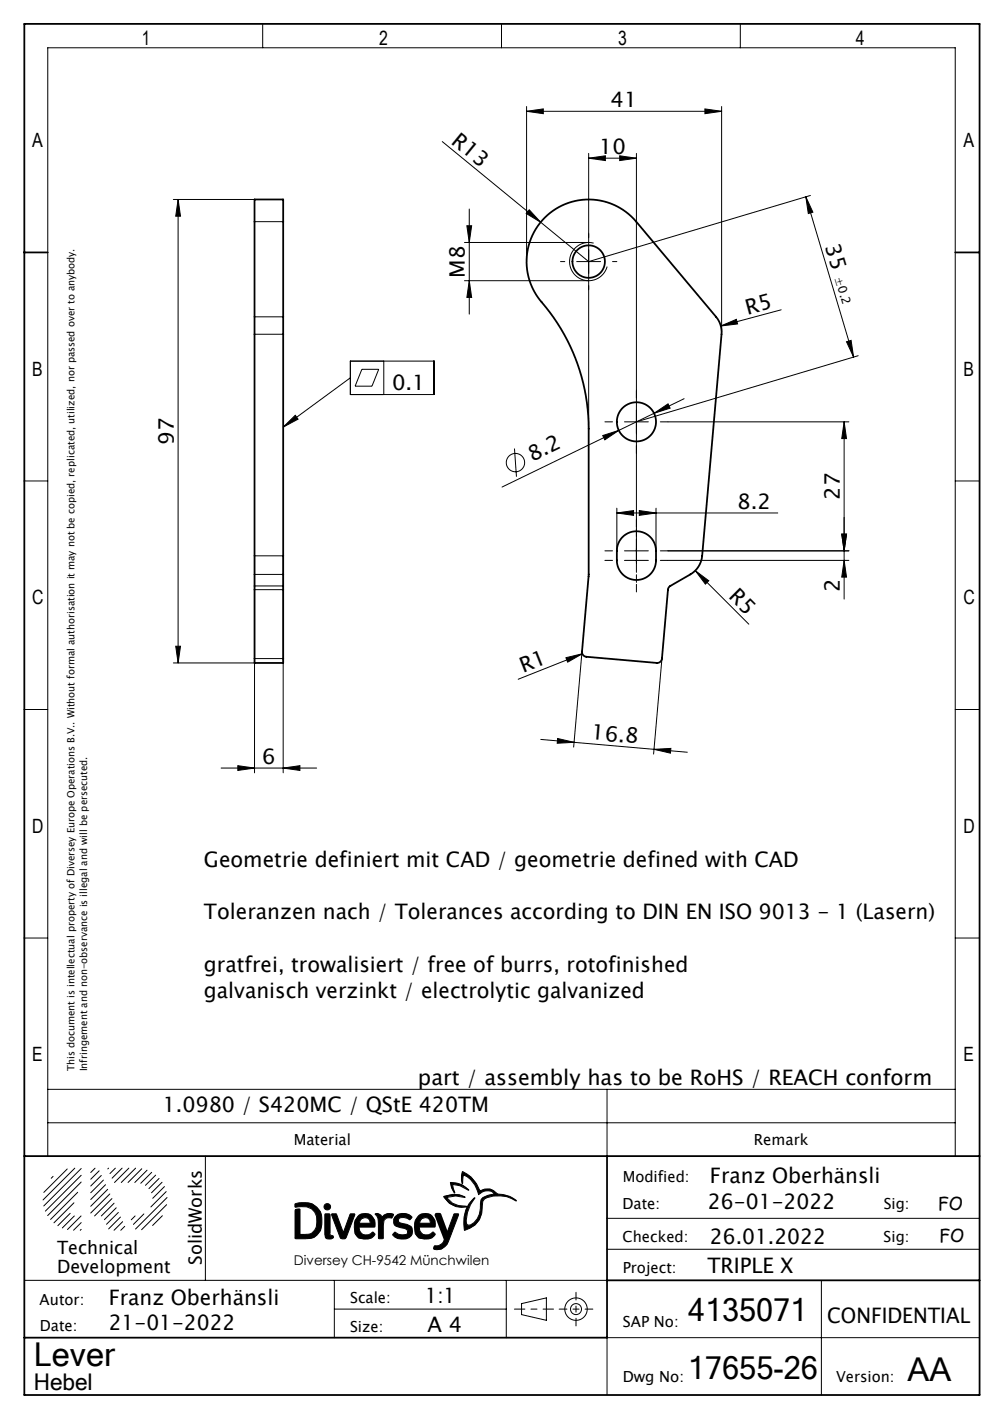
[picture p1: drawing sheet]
<svg xmlns="http://www.w3.org/2000/svg" width="210mm" height="297mm" viewBox="0 0 210 297" stroke-linecap="round" stroke-linejoin="round" font-family="sans-serif">
<g fill="none" stroke="#000" stroke-width=".21">
<path d="M55 5v5M105 5v5M155 5v5M92.6 29.6l20.6 16.9M110.3 23.3l3.5-.5v1zM110.3 22.3v32.5M110.3 23.3h40.8M123.3 33.1l3.5-.5v1zM123.3 32.1v57.7M123.3 33.1h10M129.8 32.6l3.5 .5-3.5 .5zM133.3 32.1v87.7"/>
<path d="M147.6 22.8l3.5 .5-3.5 .5zM151.1 22.3v47.2M36.3 41.8h17M37.3 41.8v97M37.3 41.8l.5 3.5h-1zM53.3 46.4h6M97.3 50.8h26M97.3 58.8h26M97.8 47.3h1l-.5 3.5zM98.3 58.8l.5 3.5h-1zM98.3 43.8v22M110.8 43.9l2.4 2.6-3-1.8z"/>
<path d="M120.8 54.8h5M124.3 50.9a4 4 0 0 0-4.9 2.8 4 4 0 0 0 2.8 4.9 4 4 0 0 0 4.9-2.8M168.7 41.2l10 33.5M168.7 41.2l1.5 3.2-1 .3zM169.7 40.9l-46.4 13.9-10.1-8.3M53.3 66.3h6M53.3 70h6M73.4 75.6h17.5v7h-17.5zM73.4 79.1l-14.1 10.3M75.8 77.3h3.5l-1.4 3.5h-3.5zM80.4 75.6v7M150.9 68.2l3.3-1.4 .2 1z"/>
<path d="M163.6 64.8l-12.7 3.4M177.2 71.5l1-.3 .5 3.5zM179.7 74.5l-46.4 13.8M59.3 89.4l2.5-2.5 .6 .8zM107.7 93.9l.4 5.9M126.2 91.2l3.4-1.1-3 2zM129.6 90.1l-24.5 11.8M130.8 88.3h5M136.9 86.5l3-2 .4 .9zM139.9 88.3h37.8M143.2 83.4l-13.6 6.7M176.7 88.3l.5 3.5h-1z"/>
<path d="M176.7 88.3v37.1M5 100.7h5M129.2 107.4l3.5-.5v1zM129.2 106.4v8.9M129.2 107.4h33.6M130.8 115.3h5M130.8 117.3h5M133.9 106.9l3.5 .5-3.5 .5zM137.4 106.4v8.9M139.9 115.3h37.8M139.9 117.3h37.8M145.6 119.4l2.8 2.2-.7 .7z"/>
<path d="M145.6 119.4l11.2 11.2M176.2 111.8h1l-.5 3.5zM176.7 117.3l.5 3.5h-1zM200 100.7h5M36.3 138.8h17M36.8 135.3h1l-.5 3.5zM53.3 120.2h6M53.3 122.6h6M53.3 123.4h6M53.3 137.8h6M118.5 137.7l3.4-.9-3 1.8zM121.9 136.4l-1.8 20"/>
<path d="M121.9 136.8l-13.4 5.4M138.6 137.8l-1.8 20M5 148.5h5M113.2 154.8l30.7 2.6M116.8 154.6l3.4 .8-3.5 .2zM136.9 156.8l3.6-.2-.1 1zM200 148.5h5M46.3 160.8h20M49.8 160.3l3.5 .5-3.5 .5zM53.3 161.8v-45.5h6v45.5M59.3 160.8l3.5-.5v1zM5 196.3h5"/>
<path d="M200 196.3h5M10 235h190M10 228h190M127.1 228v14M10 242v-232h190v232M11.1 246.2l-.4 .4M14.1 244.7l-4.9 4.9M14.7 254l-2.6 2.5M15.5 251.8l-4.2 4.1M15.6 254.5l-2.6 2.5M15.7 244.5l-6.7 6.7M16.3 249.6l-5.7 5.6"/>
<path d="M17 254.5l-2.9 2.8M17 255.9l-1.6 1.6M17 244.6l-7.8 7.8M17 246l-7.5 7.5M17 247.4l-7 7M17 257.3l-.2 .2M19.9 244.5l-.9 .9M20.8 245.1l-1.8 1.7M21.2 246l-2.2 2.2M21.7 247l-2.7 2.6M22.1 248l-3.1 3.1M22.5 248.9l-3.5 3.6"/>
<path d="M22.7 244.5l-.1 .2M23 249.9l-4 4M23.4 250.9l-3.6 3.6M23.9 251.8l-2.7 2.7M24.1 244.5l-1.1 1.1M24.3 252.8l-2.4 2.5M24.8 253.8l-2.5 2.4M25.2 254.7l-2.4 2.5M25.6 244.5l-2.1 2.1M25.7 255.7l-1.8 1.8M26.1 256.7l-.8 .8M27 244.5l-3 3"/>
<path d="M28.3 254.5l-.8 .8M28.4 244.5l-3 3M29.7 244.6l-2.9 2.9M30.1 254.1l-2.2 2.2M30.8 244.9l-2.6 2.6M31.8 245.4l-2.3 2.3M32.6 246l-2.1 2.1M33.3 246.6l-2.1 2.2M33.9 247.4l-2.2 2.2M34 254.5l-2 2M34.4 248.4l-2.4 2.4M34.8 249.4l-3.2 3.2"/>
<path d="M34.9 252.1l-5.3 5.3M35 250.6l-6.6 6.6M43 242v26M61.8 252l.3-.1a4 4 0 0 1 5.2 2.4 8.1 8.1 0 0 1-.2 3.3 2.96 2.96 0 0 1-3.2 1.7l-2.1-.1v-5.7a.75 .75 0 0 1 .8-.5l.2 .2v5.2a3.9 3.9 0 0 0 2.5-.3l.6-.6a3.8 3.8 0 0 0-.7-4.5 5.4 5.4 0 0 0-3.3-.3l-.1-.2zM69 254.2l-.1-.1h-.7l-.2 .1v4.1l.1 .7a.99 .99 0 0 0 1.7 0M69 258l.1 .5 .6 .3M69.5 254.1l1 .1 1.4 3.8 1.4-3.8 .2-.1h.8l-1.8 4.9a.79 .79 0 0 1-1.3 0l-1.8-4.7zM74.9 254.6a2.15 2.15 0 0 1 2.7-.3 2.15 2.15 0 0 1 .9 2.5h-3.3a1.61 1.61 0 0 0 1.1 1.6 1.61 1.61 0 0 0 1.8-.5l.4 .4a1.93 1.93 0 0 1-2.3 1l-1.1-.2-.8-.9a3.7 3.7 0 0 1 .6-3.6zM75.7 255.1l.7-.3 .6 .1 .4 .5 .1 .6h-2.3l.2-.5zM78.6 254.1l.2-.1a1.29 1.29 0 0 1 1.2 .7 1.96 1.96 0 0 1 2.4-.5l-.4 .7a1.34 1.34 0 0 0-1.6 .5l-.1 1.1v2.6l-.2 .2h-.7l-.2-.2v-2.7a2.25 2.25 0 0 0-.6-2.2zM82.7 254.6a2.27 2.27 0 0 1 3.6 .2l-.6 .5a1.96 1.96 0 0 0-2.2-.3l-.1 .7 .4 .3a3.5 3.5 0 0 1 2.5 1 1.75 1.75 0 0 1-.4 1.9 1.75 1.75 0 0 1-1.8 .4 2.08 2.08 0 0 1-1.9-.8l.6-.6a2.05 2.05 0 0 0 2.5 .3l-.1-.8-2.3-.7a1.36 1.36 0 0 1-.2-2.1zM87.5 254.6a2.15 2.15 0 0 1 2.7-.3 2.15 2.15 0 0 1 .9 2.5h-3.3a1.61 1.61 0 0 0 1.1 1.6 1.61 1.61 0 0 0 1.8-.5l.4 .4a1.93 1.93 0 0 1-2.3 1l-1.1-.2-.8-.9a3.7 3.7 0 0 1 .6-3.6z"/>
<path d="M88.3 255.1l.7-.3 .6 .1 .4 .5 .1 .6h-2.3l.2-.6zM91.3 254.1l-.1 .2M92 254.1l.2 .1M92.9 250.5a5 5 0 0 1 4.5 .1l-2-.3-1.9 .3a5.1 5.1 0 0 0 4.2 1.9v.1a4.3 4.3 0 0 1-4.8-2.1zM93.1 259.3a1.81 1.81 0 0 1-2.1 1.5v.1M93.6 258l1.4-3.8 1-.1v.2l-1.9 5a2.71 2.71 0 0 1-3.2 2.2l-.1-.2M94.3 247.5a4.4 4.4 0 0 1 3.8 1.6l-1.8-.9-1.5-.3 .4 1.8a4 4 0 0 1-.9-2.2zM96.8 245.2h.1a6.8 6.8 0 0 1 3.6 4h.2a2.51 2.51 0 0 1 3.3 .6l.3 .1a6 6 0 0 1 3.8 1.3l-.1 .2a6.6 6.6 0 0 0-6.5-.5l-.4 .5-.1 .9a4.7 4.7 0 0 1-3.7 5.2 7.1 7.1 0 0 1 2-6.8l.1 .1a7.3 7.3 0 0 0-1.7 5.3l.2 .3a3.2 3.2 0 0 0 2.7-3.4l.1-1.9a4.8 4.8 0 0 1 2.8-1.2v-.1a2.2 2.2 0 0 0-3.3 .2l-.1-.4a5.6 5.6 0 0 0-2.8-3.6h-.3l-.1 1.7-.2-.2a3.9 3.9 0 0 1 .1-2.3zM127 255h78M5.1 268h122M70 268v12M70 274h36"/>
<path d="M106 268v12M109.2 272.9l5.2-1.2v4.7l-5.2-1.2zM127.1 261.5h78M172 268v24M205.1 280h-78v12"/>
<circle cx="107.9" cy="96.8" r="1.92"/>
<circle cx="68.5" cy="252.6" r=".68"/>
<circle cx="120.6" cy="274" r="1.15"/>
<circle cx="120.6" cy="274" r="2.35"/>
</g>
<g fill="none" stroke="#000" stroke-width=".38">
<path d="M5.1 5h200v287h-200zM5 52.8h5M53.3 41.8h6v97h-6zM114 45.6a13 13 0 0 1 19.2 .8l16.7 19.9a5 5 0 0 1 1.2 3.7l-4.1 46.3a5 5 0 0 1-2.5 3.9l-4.2 2.4-.4 .6-1.3 14.6a1 1 0 0 1-1.1 1l-14.7-1.3a1 1 0 0 1-.9-1.1l1.3-16 .1-30.6a41.4 41.4 0 0 0-10.8-27.7 13 13 0 0 1 1.5-16.5zM200 52.8h5M130.5 112.2a4.1 4.1 0 0 1 4.4-.7 4.1 4.1 0 0 1 2.5 3.8 8.2 8.2 0 0 1-.3 3.3 4.1 4.1 0 0 1-4.5 2.7 4.1 4.1 0 0 1-3.4-4 8.2 8.2 0 0 1 .2-3.3l.3-.8zM5.1 242h200M69 254.2v3.8M69.7 258.8v.2M91.2 254.3l1.9 5M91.3 254.1h.7M92.2 254.2l1.4 3.8"/>
<path d="M127.1 242v38h-122M91 260.9l-.2 .4M127.1 268h78"/>
<circle cx="123.3" cy="54.8" r="3.4"/>
<circle cx="133.3" cy="88.3" r="4.1"/>
</g>
<path d="M120.6 270.5v7M124.1 274h-7" fill="none" stroke="#000" stroke-width=".21" stroke-dasharray="15.2 1.3 1.3 1.3" stroke-dashoffset="13.6"/>
<path d="M107.7 274h8.2" fill="none" stroke="#000" stroke-width=".21" stroke-dasharray="15.2 1.3 1.3 1.3" stroke-dashoffset="13"/>
<path d="M78.6 254.1l.1-.1a1.27 1.27 0 0 1 1.4 .7 1.68 1.68 0 0 1 2.3-.4l-.4 .6h-1l-.5 .4-.2 .9-.1 2.9-.8 .2-.2-.2v-3.9zM82.7 254.6a2.23 2.23 0 0 1 3.5 .2l-.5 .5a1.84 1.84 0 0 0-2.3-.2 .67 .67 0 0 0 .1 .8 .67 .67 0 0 0 .7 .2h.3a1.64 1.64 0 0 1 1.9 1.4 1.73 1.73 0 0 1-2.3 1.8 1.59 1.59 0 0 1-1.9-1l.6-.4a2.09 2.09 0 0 0 2.5 .3 .79 .79 0 0 0-.1-.9 .79 .79 0 0 0-.8-.3 2.06 2.06 0 0 1-2-.9l.1-1zM87.6 254.5a3.7 3.7 0 0 0-.2 4.4 2.72 2.72 0 0 0 3.7-.5l-.4-.5h-.2a1.52 1.52 0 0 1-1.8 .5 1.52 1.52 0 0 1-.9-1.6h3.2l.1-.2a2.14 2.14 0 0 0-1-2.4 2.14 2.14 0 0 0-2.5 .3zM88.2 255.2l.6-.3h.7l.5 .5 .1 .6h-2.3zM96.8 245.2a3.4 3.4 0 0 0 0 2.5l.1-1a.48 .48 0 0 1 .3-.7 5.6 5.6 0 0 1 2.9 3.6l.1 .4a2.82 2.82 0 0 1 2.5-.7l.8 .6a5 5 0 0 0-2.7 1.1l-.2 .9a4 4 0 0 1-2.5 4.6 1 1 0 0 1-.5-1.3 9.4 9.4 0 0 1 1.8-4.5 6.9 6.9 0 0 0-2.1 6.8 4.8 4.8 0 0 0 3.7-5.4 1.41 1.41 0 0 1 1.3-1.6 8.3 8.3 0 0 1 5.8 .8l-.1-.1a6.4 6.4 0 0 0-3.9-1.4 2.58 2.58 0 0 0-3.5-.6 10.3 10.3 0 0 0-2.8-3.4zM94.3 247.5h.1a4.1 4.1 0 0 1 3.7 1.6 5.7 5.7 0 0 0-3.3-1.2l.4 1.8-.6-.9zM92.9 250.4v.1a4.2 4.2 0 0 0 4.8 2 4.7 4.7 0 0 1-4.2-1.9 7.7 7.7 0 0 1 3.9 0v-.1a5 5 0 0 0-4.5-.1zM91.2 254.1h1l1.4 3.9 1.4-3.9h1l-1.8 4.8a2.9 2.9 0 0 1-3.1 2.6l-.3-.1 .2-.6 .8-.1 .4-.2 .6-.4 .3-.8zM75 254.5a3.7 3.7 0 0 0-.2 4.4 2.72 2.72 0 0 0 3.7-.5l-.4-.5h-.2a1.52 1.52 0 0 1-1.8 .5 1.52 1.52 0 0 1-.9-1.6h3.2l.1-.2a2.14 2.14 0 0 0-1-2.4 2.14 2.14 0 0 0-2.5 .3zM75.6 255.2l.6-.3h.7l.5 .5 .1 .6h-2.3zM69.5 254.1h1l1.4 3.9 1.4-3.9h1l-2 5.1-.8 .1-.2-.2-1.9-4.8zM68.1 254.1h.8l.1 .1v4.1l.3 .3 .4 .1 .1 .3-.4 .3h-1l-.3-.5zM61.8 252l1.7-.3a3.5 3.5 0 0 1 3.9 4.2 3.1 3.1 0 0 1-3.5 3.4h-2l-.1-.1v-5.8l.1-.3 .8-.1 .1 .2v5.2h1a2.3 2.3 0 0 0 2.5-2.9 2.74 2.74 0 0 0-3.4-2.9l-1.1 .1zM67.9 252.6a.68 .68 0 0 0 1.3 0 .68 .68 0 0 0-1.3 0z" fill-rule="evenodd" fill="#000"/>
<g fill="none" stroke="#000" stroke-width=".21" stroke-dasharray="15.2 1.3 1.3 1.3">
<path d="M118.3 54.8h-.9M123.3 49.8v-.9M123.3 59.8v.9M128.3 54.8h.9M128.3 88.3h-1.6M133.3 83.3v-1.6M133.3 93.3v1.6M138.3 88.3h1.6M128.3 115.3h-1.6M128.3 117.3h-1.6M133.3 110.3v-1.6M133.3 112.3v-1.6"/>
<path d="M138.3 115.3h1.6M138.3 117.3h1.6M133.3 120.3v1.6M133.3 122.3v1.6"/>
</g>
<g fill="#000">
<path d="M110.8 43.9l2.4 2.6-3-1.8zM150.9 68.2l3.3-1.4 .2 1zM59.3 89.4l2.5-2.5 .6 .8zM145.6 119.4l2.8 2.2-.7 .7zM118.5 137.7l3.4-.9-3 1.8z"/>
<path d="M123.3 33.1l3.5-.5v1zM129.8 32.6l3.5 .5-3.5 .5zM110.3 23.3l3.5-.5v1zM147.6 22.8l3.5 .5-3.5 .5z"/>
<path d="M168.7 41.2l1.5 3.2-1 .3zM177.2 71.5l1-.3 .5 3.5z"/>
<path d="M136.9 86.5l3.4-1.1-.4-.9zM126.2 91.2l.4 .9 3-2z"/>
<path d="M176.7 88.3l.5 3.5h-1zM176.2 111.8h1l-.5 3.5zM97.8 47.3h1l-.5 3.5zM98.3 58.8l.5 3.5h-1z"/>
<path d="M129.2 107.4l3.5-.5v1zM133.9 106.9l3.5 .5-3.5 .5z"/>
<path d="M176.7 117.3l.5 3.5h-1zM176.2 111.8h1l-.5 3.5z"/>
<path d="M36.8 135.3h1l-.5 3.5zM37.3 41.8l.5 3.5h-1z"/>
<path d="M116.8 154.6l3.4 .8-3.5 .2zM136.9 156.8l3.6-.2-.1 1z"/>
<path d="M49.8 160.3l3.5 .5-3.5 .5zM59.3 160.8l3.5-.5v1z"/>
</g>
<g font-size="6.9">
<text x="7.1" y="285.9">Lever</text>
<text x="190" y="289">AA</text>
</g>
<g font-size="6.6">
<text x="144.1" y="276.6">4135071</text>
<text x="144" y="288.6">17655-26</text>
</g>
<text font-size="4.8" x="7.1" y="290.9">Hebel</text>
<g font-size="4.5">
<text x="127.8" y="22.4">41</text>
<text x="94.3" y="29.8" transform="rotate(39 94.3 29.8)">R13</text>
<text x="125.4" y="32.2">10</text>
<text x="172.7" y="51.4" transform="rotate(73 172.7 51.4)">35</text>
<text x="97.3" y="58.1" transform="rotate(-90 97.3 58.1)">M8</text>
<text x="156.5" y="65.9" transform="rotate(-15 156.5 65.9)">R5</text>
<text x="82.1" y="81.6">0.1</text>
<text x="36.4" y="93.1" transform="rotate(-90 36.4 93.1)">97</text>
<text x="111.4" y="96.8" transform="rotate(-26 111.4 96.8)">8.2</text>
<text x="154.4" y="106.4">8.2</text>
<text x="175.8" y="104.6" transform="rotate(-90 175.8 104.6)">27</text>
<text x="152.4" y="125" transform="rotate(45 152.4 125)">R5</text>
<text x="175.8" y="124" transform="rotate(-90 175.8 124)">2</text>
<text x="109.5" y="140.9" transform="rotate(-22 109.5 140.9)">R1</text>
<text x="123.7" y="154.8" transform="rotate(5 123.7 154.8)">16.8</text>
<text x="54.9" y="159.8">6</text>
<text x="42.7" y="181.4">Geometrie definiert mit CAD / geometrie defined with CAD</text>
<text x="42.7" y="192.4">Toleranzen nach / Tolerances according to DIN EN ISO 9013 - 1 (Lasern)</text>
<text x="42.7" y="203.4">gratfrei, trowalisiert / free of burrs, rotofinished</text>
<text x="42.7" y="208.9">galvanisch verzinkt / electrolytic galvanized</text>
<text x="87.5" y="227">part / assembly has to be RoHS / REACH conform</text>
<text x="34.1" y="232.8">1.0980 / S420MC / QStE 420TM</text>
<text x="148.6" y="247.5">Franz Oberhänsli</text>
<text x="148.2" y="253">26-01-2022</text>
<text x="148.6" y="260.4">26.01.2022</text>
<text x="148.1" y="266.5">TRIPLE X</text>
<text x="22.8" y="273">Franz Oberhänsli</text>
<text x="89" y="272.7">1:1</text>
<text x="22.8" y="278.5">21-01-2022</text>
<text x="89.5" y="278.9">A 4</text>
<text x="173.2" y="276.8">CONFIDENTIAL</text>
</g>
<g font-size="4.1">
<text x="29.7" y="9.3">1</text>
<text x="79.4" y="9.3">2</text>
<text x="129.4" y="9.3">3</text>
<text x="179.2" y="9.3">4</text>
<text x="6.7" y="30.8">A</text>
<text x="201.7" y="30.8">A</text>
<text x="6.7" y="78.6">B</text>
<text x="201.7" y="78.6">B</text>
<text x="6.7" y="126.5">C</text>
<text x="201.7" y="126.5">C</text>
<text x="6.7" y="174.3">D</text>
<text x="201.7" y="174.3">D</text>
<text x="6.7" y="222.1">E</text>
<text x="201.7" y="222.1">E</text>
</g>
<g font-size="3.8">
<text x="196.4" y="253.3">FO</text>
<text x="11.9" y="262.5">Technical</text>
<text x="196.7" y="259.9">FO</text>
<text x="11.9" y="266.5">Development</text>
<text x="42.3" y="264.7" transform="rotate(-90 42.3 264.7)">SolidWorks</text>
</g>
<g font-size="3.2">
<text x="61.5" y="239.7">Material</text>
<text x="157.8" y="239.7">Remark</text>
<text x="130.4" y="247.5">Modified:</text>
<text x="130.3" y="253">Date:</text>
<text x="185" y="253">Sig:</text>
<text x="130.3" y="260">Checked:</text>
<text x="185" y="260">Sig:</text>
<text x="130.4" y="266.5">Project:</text>
<text x="8.3" y="273.1">Autor:</text>
<text x="73.3" y="272.7">Scale:</text>
<text x="8.3" y="278.5">Date:</text>
<text x="73.3" y="278.8">Size:</text>
<text x="130.4" y="277.8">SAP No:</text>
<text x="130.4" y="289.3">Dwg No:</text>
<text x="175.1" y="289.3">Version:</text>
</g>
<text font-size="2.8" x="61.5" y="264.9">Diversey CH-9542 Münchwilen</text>
<text font-size="2.6" x="174.7" y="58.2" transform="rotate(73 174.7 58.2)">±0.2</text>
<g font-size="2.1">
<text x="15.6" y="224.2" transform="rotate(-90 15.6 224.2)">This document is intellectual property of Diversey Europe Operations B.V.. Without formal authorisation it may not be copied, replicated, utilized, nor passed over to anybody.</text>
<text x="18.2" y="224.2" transform="rotate(-90 18.2 224.2)">Infringement and non-observance is illegal and will be persecuted.</text>
</g>
</svg>
